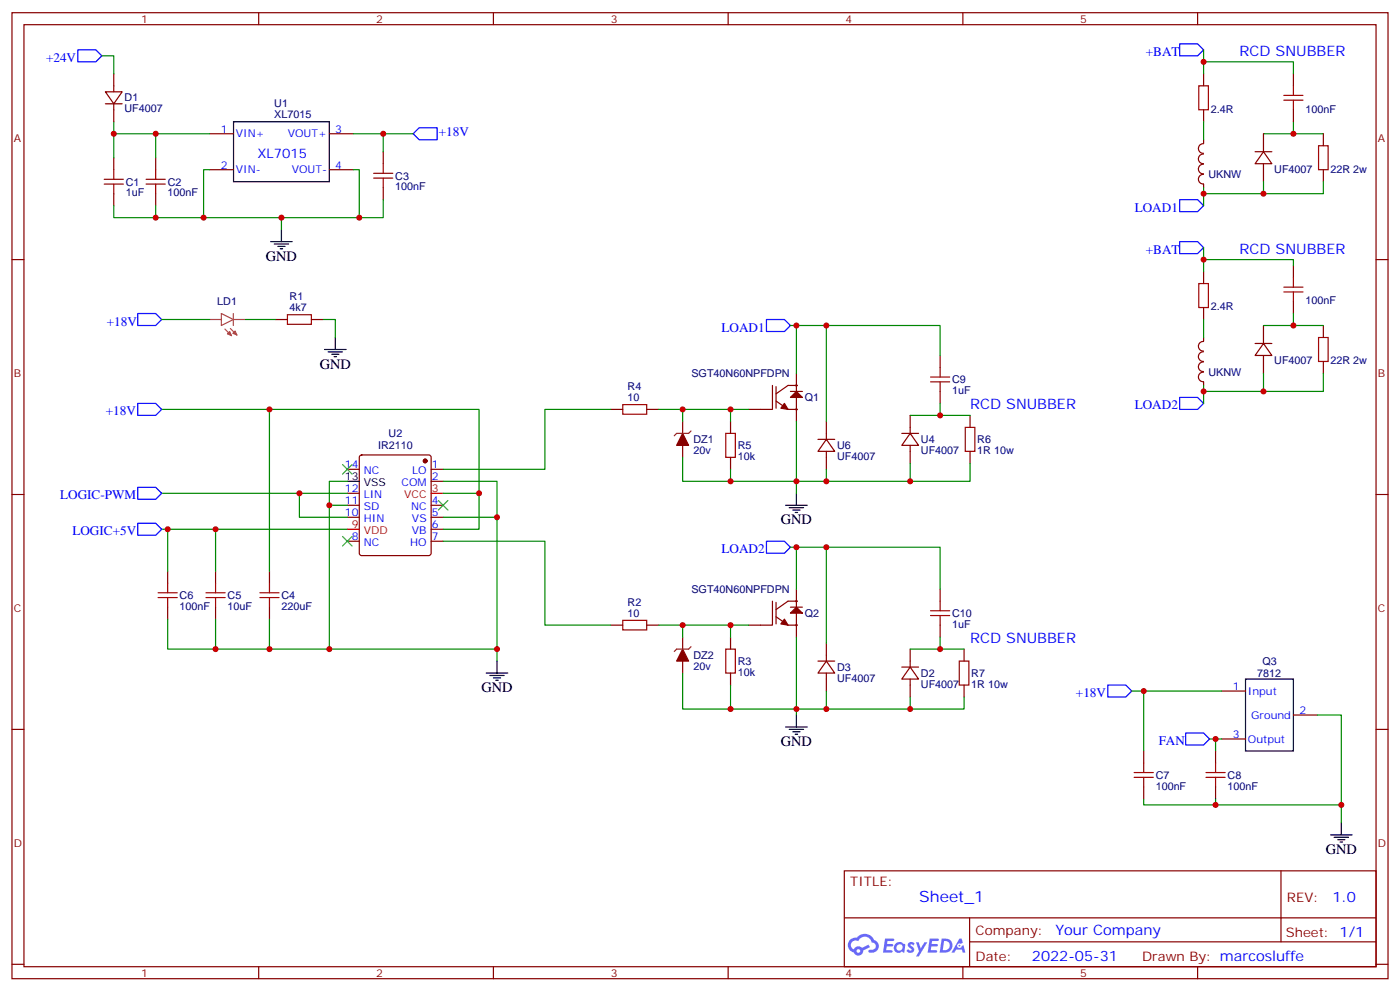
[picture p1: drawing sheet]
<svg xmlns="http://www.w3.org/2000/svg" width="412mm" height="292mm" viewBox="0 0 412 292" stroke-linecap="round" stroke-linejoin="round" font-family="sans-serif">
<g fill="none" stroke="#870000" stroke-width=".35">
<path d="M3.5 3.7h405.4v284.4h-405.4zM7.1 7.3h398.2v277.3h-398.2zM76.2 3.7v3.6M145.3 3.7v3.6M214.5 3.7v3.6M283.6 3.7v3.6M352.8 3.7v3.6M3.5 76.4h3.6M405.3 76.4h3.6M3.5 145.6h3.6M405.3 145.6h3.6M3.5 214.7h3.6"/>
<path d="M405.3 214.7h3.6M248.7 256.3h156.6v28.3h-156.6zM377.3 256.4v20.8M248.7 270.2h156.5M285.6 277.2h119.6M285.6 270.2v14.1M3.5 283.8h3.6M76.2 284.6v3.5M145.3 284.6v3.5M214.5 284.6v3.5M283.6 284.6v3.5M352.8 284.6v3.5"/>
<path d="M405.3 283.8h3.6"/>
</g>
<g fill="#5487ff">
<path d="M267.7 277.5a1.22 1.22 0 0 1 1.7 .3l-.4 .5a.47 .47 0 0 0-.3-.4 .47 .47 0 0 0-.5 .2l.1 .3a1.14 1.14 0 0 1 .8 1.7 1.14 1.14 0 0 1-1.9 0l-.2-.2 .5-.5 .7 .4a.29 .29 0 0 0 .3-.3 .29 .29 0 0 0-.2-.3 1.04 1.04 0 0 1-.6-1.7z"/>
<path d="M260.7 276.3h2.4l.3 .1-.2 .5-1.8 .1-.1 .9h1.5l.3 .3-.3 .4h-1.6l-.2 1.1h1.7l.2 .3-.2 .4h-2.6z"/>
<path d="M273.8 276.3h2.4l.3 .1-.1 .5-1.8 .1-.2 .9h1.6l.3 .3-.4 .4h-1.6l-.1 1.1h1.7l.2 .3-.2 .4h-2.6z"/>
<path d="M282.6 276.3h.7l.3 1.2-.6 .3a.69 .69 0 0 0-1 .3 .69 .69 0 0 0 .4 1 .69 .69 0 0 0 .9-.6l.5-.3 .6 2.2h-.8l-.2-.9h-1.8l-.5 .9h-.8z"/>
<path d="M269.8 277.3h.8l.6 1.9 1.1-1.9h.9l-2.6 4.2h-.8l.9-1.5z"/>
<path d="M277.4 276.3l-.6 4.1h1.3a2.11 2.11 0 0 0 2.5-2.1 2.11 2.11 0 0 0-2.5-2zM278.1 277a1.39 1.39 0 0 1 1.7 1.4 1.39 1.39 0 0 1-1.8 1.3h-.3z"/>
<path d="M263.7 277.9a1.54 1.54 0 0 0-.1 2.1 1.54 1.54 0 0 0 2.2 .2l.6 .2 .3-2.3-.2-.2-.4-.1a1.49 1.49 0 0 0-2.4 .1zM264 278.9a.94 .94 0 0 1 1.8 0 .94 .94 0 0 1-1.8 0z"/>
<path d="M250.4 276.6a2.18 2.18 0 0 0 1.1 3.8 1.44 1.44 0 0 0 1.6 .9 1.44 1.44 0 0 0 1.2-1.5l2-1-.5-.7-1.9 .9a1.47 1.47 0 0 0-2.4 .5 1.39 1.39 0 0 1-.7-2 1.39 1.39 0 0 1 2-.5 2.12 2.12 0 0 1 2.2-1.3 2.12 2.12 0 0 1 1.9 1.7 1.14 1.14 0 0 1 1.1 1.4 1.14 1.14 0 0 1-1.7 .8 .43 .43 0 0 0-.5 .3 .43 .43 0 0 0 .4 .5 1.98 1.98 0 0 0 2.5-1.2 1.98 1.98 0 0 0-1.2-2.5 3.1 3.1 0 0 0-5.3-.7l-.9 .1zM252.3 279.9a.55 .55 0 0 1 1.1 0 .55 .55 0 0 1-1.1 0z"/>
<circle cx="282.6" cy="278.4" r=".26"/>
</g>
<g fill="#870000" stroke="#870000" stroke-width=".35">
<path d="M232.8 117l1.8-1.8 1.8 1.8z"/>
<path d="M231.1 118.7l1 1.8-2.1-.3z"/>
<path d="M232.8 180.5l1.8-1.8 1.8 1.8z"/>
<path d="M231.1 182.2l1 1.8-2.1-.3z"/>
<path d="M201.1 127.6l1.7 3.5h-3.5z"/>
<path d="M201.1 191.1l1.7 3.5h-3.5z"/>
<circle cx="125.2" cy="135.7" r=".53"/>
</g>
<g fill="none" stroke="#870000" stroke-width=".35">
<path d="M31 27h5l-2.5 3.6zM31 30.6h5M33.5 21.7v5.3M33.5 30.6v5.2M61.7 39.4h7.1M97 39.4h7.1M354.5 21.7v3.6M354.5 32.3v3.5M372.2 39.4v5.3M381 21.7v3.6M381 32.3v3.5M389.8 39.4v3.5"/>
<path d="M33.5 46.4v3.6M33.5 57v3.5M45.9 46.4v3.6M45.9 57v3.5M61.7 50h7.1M97 50h7.1M112.9 44.7v3.5M112.9 55.2v3.6M354.5 45.4a1.41 1.41 0 0 0-1.5 1.4 1.41 1.41 0 0 0 1.5 1.4M354.5 48.3a1.41 1.41 0 0 0-1.5 1.4 1.41 1.41 0 0 0 1.5 1.5M354.5 42.3a1.41 1.41 0 0 0-1.5 1.4 1.41 1.41 0 0 0 1.5 1.4M354.5 51.3a1.41 1.41 0 0 0-1.5 1.4 1.41 1.41 0 0 0 1.5 1.4"/>
<path d="M354.5 41.1v1.1M354.5 54.2v1M369.7 44.7h4.9M372.2 44.7l2.4 3.5h-4.9zM372.2 48.2v5.3M389.8 50v3.5M354.5 79.9v3.6M381 78.2v3.5M81.1 94.1h3.6M91.7 94.1h3.5M354.5 90.5v3.6M354.5 99.3v1.1"/>
<path d="M372.2 95.8v5.3M381 88.8v3.5M389.8 95.8v3.5M227.5 113.5v7h-7M228.6 118l3.5 2.5h2.5M228.6 113.8v6.4M232.8 115.2h3.6M234.6 109.9v14.1M234.6 113.5h-2.5l-3.5 2.4M276.9 104.6v3.6M276.9 115.2v3.5M354.5 103.6a1.41 1.41 0 0 0-1.5 1.4 1.41 1.41 0 0 0 1.5 1.4"/>
<path d="M354.5 106.5a1.41 1.41 0 0 0-1.5 1.5 1.41 1.41 0 0 0 1.5 1.4M354.5 100.5a1.41 1.41 0 0 0-1.5 1.4 1.41 1.41 0 0 0 1.5 1.4M354.5 109.5a1.41 1.41 0 0 0-1.5 1.4 1.41 1.41 0 0 0 1.5 1.5v1.1M369.7 101.1h4.9M372.2 101.1l2.4 3.5h-4.9zM372.2 104.6v5.3M389.8 106.4v3.5M102.3 138.1h3.5M106.1 134.1l.4-.2h19.8l.5 .2 .2 .5v28.2l-.2 .5-.5 .2h-19.8l-.5-.2-.2-.5v-28.2zM127 138.1h3.5M179.9 120.5h3.5M190.5 120.5h3.5"/>
<path d="M201.1 124v3.6M201.1 131.1v3.5M215.2 124v3.6M215.2 134.6v3.5M240.9 129.3h5M243.4 129.3l2.5 3.6h-5zM243.4 124v5.3M243.4 132.9v5.2M265.6 127.6h5M268.1 127.6l2.5 3.5h-5zM268.1 122.3v5.3M268.1 131.1v5.3"/>
<path d="M285.8 122.3v3.5M285.8 132.9v3.5M102.3 148.7h3.5M102.3 152.3h3.5M102.3 159.3h3.5M102.3 145.2h3.5M127 141.7h3.5M127 148.7h3.5M127 152.3h3.5M127 155.8h3.5M127 159.3h3.5M49.4 168.1v3.6"/>
<path d="M49.4 178.7v3.5M63.5 168.1v3.6M63.5 178.7v3.5M79.4 168.1v3.6M79.4 178.7v3.5M227.5 177v7h-7M228.6 177.3v6.4M232.8 178.7h3.6M234.6 173.4v14.1M234.6 177h-2.5l-3.5 2.4M276.9 173.4v3.6M179.9 184h3.5"/>
<path d="M190.5 184h3.5M201.1 187.5v3.6M201.1 194.6v3.5M215.2 187.5v3.6M215.2 198.1v3.5M228.6 181.5l3.5 2.5h2.5M240.9 194.6h5M243.4 194.6l2.5 3.5h-5zM243.4 189.3v5.3M243.4 198.1v5.3M265.6 196.4h5M268.1 196.4l2.5 3.5h-5z"/>
<path d="M268.1 191.1v5.3M268.1 199.9v5.3M276.9 184v3.5M284 191.1v3.5M284 201.6v3.6M359.8 203.4h7.1M359.8 217.5h7.1M381 210.5h7.1M336.9 221.1v3.5M336.9 231.6v3.6M358.1 221.1v3.5M358.1 231.6v3.6"/>
<circle cx="234.6" cy="113.5" r=".18"/>
<circle cx="234.6" cy="120.5" r=".18"/>
<circle cx="234.6" cy="177" r=".18"/>
<circle cx="234.6" cy="184" r=".18"/>
</g>
<path d="M102.3 155.8h3.5M127 145.2h3.5" fill="none" stroke="#f00" stroke-width=".35"/>
<g fill="none" stroke="#000" stroke-width=".35">
<path d="M68.8 35.8h28.2v17.7h-28.2zM79.7 71.1h6.4M80.8 71.8h4.2M81.8 72.5h2.2M82.5 73.2h.8M82.9 67.6v3.5M98.8 99.3v3.6M95.6 102.9h6.4M96.7 103.6h4.2M97.7 104.3h2.1M98.4 105h.7M102.3 141.7h3.5"/>
<path d="M231.4 148.7h6.4M232.5 149.4h4.2M233.5 150.1h2.2M234.2 150.8h.7M234.6 145.2v3.5M143.2 198.1h6.4M144.3 198.8h4.2M145.3 199.5h2.2M146.4 194.6v3.5M366.9 199.9h14.1v21.2h-14.1zM146 200.2h.8M231.4 214h6.4"/>
<path d="M232.5 214.7h4.2M233.5 215.4h2.2M234.2 216.1h.7M234.6 210.5v3.5M391.9 245.7h6.4M393 246.5h4.2M394.1 247.2h2.1M394.8 247.9h.7M395.1 242.2v3.5"/>
</g>
<g fill="none" stroke="#a10000" stroke-width=".35">
<path d="M353.1 25.3h2.9v7h-2.9zM378.2 28.1h5.6M378.2 29.5h5.6M381 25.3v2.8M381 29.5v2.8M30.7 52.8h5.6M30.7 54.2h5.6M33.5 50v2.8M33.5 54.2v2.8M43 52.8h5.7M43 54.2h5.7M45.9 50v2.8"/>
<path d="M45.9 54.2v2.8M110.1 51h5.6M110.1 52.4h5.6M112.9 48.2v2.8M112.9 52.4v2.8M388.4 42.9h2.8v7.1h-2.8zM84.7 92.6h7v2.9h-7zM353.1 83.5h2.9v7h-2.9zM378.2 84.5h5.6M378.2 85.9h5.6M381 81.7v2.8M381 85.9v2.9"/>
<path d="M388.4 99.3h2.8v7.1h-2.8zM183.4 119.1h7.1v2.8h-7.1zM274.1 111h5.7M274.1 112.4h5.7M276.9 108.2v2.8M276.9 112.4v2.8M213.8 127.6h2.8v7h-2.8zM284.3 125.8h2.9v7.1h-2.9zM46.6 174.5h5.6M46.6 175.9h5.6M49.4 171.7v2.8M49.4 175.9v2.8"/>
<path d="M60.7 174.5h5.6M60.7 175.9h5.6M63.5 171.7v2.8M63.5 175.9v2.8M76.6 174.5h5.6M76.6 175.9h5.6M79.4 171.7v2.8M79.4 175.9v2.8M274.1 179.8h5.7M276.9 177v2.8M183.4 182.6h7.1v2.8h-7.1zM213.8 191.1h2.8v7h-2.8z"/>
<path d="M274.1 181.2h5.7M276.9 181.2v2.8M282.6 194.6h2.8v7h-2.8zM334.1 227.4h5.6M334.1 228.8h5.6M336.9 224.6v2.8M336.9 228.8v2.8M355.2 227.4h5.7M355.2 228.8h5.7M358.1 224.6v2.8M358.1 228.8v2.8"/>
</g>
<path d="M203.6 126.9l-.8 .7h-3.5l-.7 .7M203.6 190.4l-.8 .7h-3.5l-.7 .7" fill="none" stroke="#8c2424" stroke-width=".35"/>
<g fill="none" stroke="#008700" stroke-width=".35">
<path d="M30 16.4h3.5v5.3M354.5 18.2h26.5v3.5M354.5 14.7v7M33.5 35.8v10.6M33.5 39.4h28.2M45.9 39.4v7M104.1 39.4h17.6M112.9 39.4v5.3M354.5 35.8v5.3M372.2 39.4h17.6M381 35.8v3.6M61.7 50h-1.7v14.1h22.9"/>
<path d="M104.1 50h1.7v14.1h-22.9v3.5M112.9 58.8v5.3h-7.1M354.5 55.2v5.3M372.2 53.5v3.5M389.8 53.5v3.5h-35.3M33.5 60.5v3.6h26.5M45.9 60.5v3.6M354.5 76.4h26.5v1.8M354.5 72.9v7M47.6 94.1h14.1M72.3 94.1h8.8M95.2 94.1h3.6v5.2"/>
<path d="M232.8 95.8h1.8v14.1M234.6 95.8h42.3v8.8M243.4 95.8v28.2M354.5 94.1v5.2M372.2 95.8h17.6M381 92.3v3.5M276.9 118.7v3.6M354.5 113.5v5.2M372.2 109.9v5.3h-17.7M389.8 109.9v5.3h-17.6M47.6 120.5h93.5v24.7M79.4 120.5v47.6"/>
<path d="M179.9 120.5h-19.4v17.6h-30M194 120.5h26.5M201.1 134.6v7.1h84.7v-5.3M201.1 120.5v3.5M215.2 120.5v3.5M215.2 138.1v3.6M234.6 124v21.2M243.4 138.1v3.6M268.1 136.4v5.3M268.1 122.3h17.7M47.6 145.2h54.7M47.6 155.8h15.9"/>
<path d="M49.4 155.8v12.3M88.2 145.2v7.1h14.1M97 148.7h5.3M102.3 155.8h-38.8v12.3M102.3 141.7h-5.3v49.4M130.5 159.3h30v24.7h19.4M130.5 145.2h10.6v10.6h-10.6M130.5 141.7h15.9v52.9M130.5 152.3h15.9M232.8 161.1h1.8v12.3M234.6 161.1h42.3v12.3M243.4 161.1v28.2"/>
<path d="M49.4 182.2v8.9h14.1M63.5 182.2v8.9h15.9M79.4 182.2v8.9h67M194 184h7.1M201.1 198.1v10.6h67M215.2 184h-14.1v3.5M220.5 184h-5.3v3.5M234.6 187.5v23M268.1 191.1h15.9M276.9 187.5v3.6M215.2 201.6v7.1M243.4 203.4v5.3"/>
<path d="M268.1 205.2v3.5h15.9v-3.5M333.4 203.4h26.4M336.9 203.4v17.7M356.3 217.5h3.5M358.1 217.5v3.6M388.1 210.5h7v31.7M336.9 235.2v1.7h58.2M358.1 235.2v1.7"/>
</g>
<g fill="none" stroke="#00f" stroke-width=".35">
<path d="M22.9 14.7h5.3l1.8 1.7-1.8 1.8h-5.3zM347.5 12.9h5.3l1.7 1.8-1.7 1.7h-5.3zM121.7 39.4l1.8-1.8h5.3v3.5h-5.3zM347.5 58.8h5.3l1.7 1.7-1.7 1.8h-5.3zM347.5 71.1h5.3l1.7 1.8-1.7 1.7h-5.3zM40.6 92.3h5.3l1.7 1.8-1.7 1.7h-5.3zM225.8 94.1h5.3l1.7 1.7-1.7 1.8h-5.3zM40.6 118.7h5.3l1.7 1.8-1.7 1.8h-5.3zM347.5 117h5.3l1.7 1.7-1.7 1.8h-5.3zM40.6 143.4h5.3l1.7 1.8-1.7 1.8h-5.3zM40.6 154h5.3l1.7 1.8-1.7 1.8h-5.3zM225.8 159.3h5.3l1.7 1.8-1.7 1.7h-5.3z"/>
<path d="M326.3 201.6h5.3l1.8 1.8-1.8 1.8h-5.3zM349.2 215.8h5.3l1.8 1.7-1.8 1.8h-5.3z"/>
</g>
<path d="M100.9 136.7l2.8 2.9M103.7 136.7l-2.8 2.9M100.9 157.9l2.8 2.8M103.7 157.9l-2.8 2.8M129.1 147.3l2.8 2.8M131.9 147.3l-2.8 2.8" fill="none" stroke="#3c3" stroke-width=".35"/>
<path d="M61.7 94.1h3.5M65.2 92.3l3.5 1.8-3.5 1.7zM66.3 96.9l1.9 1.9M67.9 96.7l1.9 1.9M68.7 92.3v3.5M68.8 94.1h3.5" fill="none" stroke="#a64a4a" stroke-width=".35"/>
<g fill="#a64a4a" stroke="#a64a4a" stroke-width=".29">
<path d="M67 98.3l.7-.7 .5 1.2z"/>
<path d="M68.6 98.1l.7-.7 .5 1.2z"/>
</g>
<g fill="#c00">
<circle cx="215.2" cy="184" r=".88"/>
<circle cx="201.1" cy="120.5" r=".88"/>
<circle cx="215.2" cy="120.5" r=".88"/>
<circle cx="201.1" cy="184" r=".88"/>
<circle cx="276.9" cy="191.1" r=".88"/>
<circle cx="268.1" cy="208.7" r=".88"/>
<circle cx="234.6" cy="208.7" r=".88"/>
<circle cx="215.2" cy="208.7" r=".88"/>
<circle cx="234.6" cy="141.7" r=".88"/>
<circle cx="215.2" cy="141.7" r=".88"/>
<circle cx="268.1" cy="141.7" r=".88"/>
<circle cx="234.6" cy="95.8" r=".88"/>
<circle cx="276.9" cy="122.3" r=".88"/>
<circle cx="243.4" cy="95.8" r=".88"/>
<circle cx="243.4" cy="141.7" r=".88"/>
<circle cx="243.4" cy="208.7" r=".88"/>
<circle cx="381" cy="39.4" r=".88"/>
<circle cx="381" cy="95.8" r=".88"/>
<circle cx="354.5" cy="57" r=".88"/>
<circle cx="372.2" cy="57" r=".88"/>
<circle cx="354.5" cy="18.2" r=".88"/>
<circle cx="354.5" cy="76.4" r=".88"/>
<circle cx="354.5" cy="115.2" r=".88"/>
<circle cx="372.2" cy="115.2" r=".88"/>
<circle cx="234.6" cy="161.1" r=".88"/>
<circle cx="243.4" cy="161.1" r=".88"/>
<circle cx="146.4" cy="152.3" r=".88"/>
<circle cx="141.1" cy="145.2" r=".88"/>
<circle cx="79.4" cy="120.5" r=".88"/>
<circle cx="146.4" cy="191.1" r=".88"/>
<circle cx="79.4" cy="191.1" r=".88"/>
<circle cx="97" cy="191.1" r=".88"/>
<circle cx="97" cy="148.7" r=".88"/>
<circle cx="88.2" cy="145.2" r=".88"/>
<circle cx="63.5" cy="155.8" r=".88"/>
<circle cx="358.1" cy="217.5" r=".88"/>
<circle cx="336.9" cy="203.4" r=".88"/>
<circle cx="395.1" cy="236.9" r=".88"/>
<circle cx="358.1" cy="236.9" r=".88"/>
<circle cx="82.9" cy="64.1" r=".88"/>
<circle cx="112.9" cy="39.4" r=".88"/>
<circle cx="105.8" cy="64.1" r=".88"/>
<circle cx="60" cy="64.1" r=".88"/>
<circle cx="45.9" cy="64.1" r=".88"/>
<circle cx="33.5" cy="39.4" r=".88"/>
<circle cx="45.9" cy="39.4" r=".88"/>
<circle cx="49.4" cy="155.8" r=".88"/>
<circle cx="63.5" cy="191.1" r=".88"/>
</g>
<text font-size="4.6" fill="#00f" x="270.8" y="265.4">Sheet_1</text>
<g font-size="4.2" fill="#00f">
<text x="365.1" y="16.4">RCD SNUBBER</text>
<text x="365.1" y="74.6">RCD SNUBBER</text>
<text x="285.8" y="120.5">RCD SNUBBER</text>
<text x="285.8" y="189.3">RCD SNUBBER</text>
<text x="392.5" y="265.6">1.0</text>
<text x="310.9" y="275.2">Your Company</text>
<text x="304" y="283">2022-05-31</text>
</g>
<g font-size="4.2">
<text x="78.3" y="76.8">GND</text>
<text x="94.2" y="108.5">GND</text>
<text x="230" y="154.4">GND</text>
<text x="141.8" y="203.8">GND</text>
<text x="230" y="219.6">GND</text>
<text x="390.5" y="251.4">GND</text>
</g>
<g font-size="3.9" fill="#00f">
<text x="337.5" y="16.4">+BAT</text>
<text x="13.6" y="18.2">+24V</text>
<text x="129.2" y="40.1">+18V</text>
<text x="75.8" y="46.4">XL7015</text>
<text x="334.3" y="62.3">LOAD1</text>
<text x="337.5" y="74.6">+BAT</text>
<text x="31.4" y="95.8">+18V</text>
<text x="212.6" y="97.6">LOAD1</text>
<text x="31.2" y="122.3">+18V</text>
<text x="334.3" y="120.5">LOAD2</text>
<text x="17.7" y="147">LOGIC-PWM</text>
<text x="21.3" y="157.6">LOGIC+5V</text>
<text x="212.6" y="162.8">LOAD2</text>
<text x="316.9" y="205.2">+18V</text>
<text x="341.3" y="219.3">FAN</text>
</g>
<g font-size="3.9" fill="#800">
<text x="250.5" y="260.9">TITLE:</text>
<text x="379.1" y="265.6">REV:</text>
<text x="287.4" y="275.1">Company:</text>
<text x="378.7" y="275.7">Sheet: 1/1</text>
<text x="287.4" y="282.8">Date:</text>
<text x="336.4" y="282.9">Drawn By: marcosluffe</text>
</g>
<g font-size="3.2" fill="#800">
<text x="41.6" y="6.7">1</text>
<text x="110.8" y="6.7">2</text>
<text x="179.9" y="6.7">3</text>
<text x="249.1" y="6.7">4</text>
<text x="318.2" y="6.7">5</text>
<text x="4.1" y="41.8">A</text>
<text x="405.9" y="41.8">A</text>
<text x="4.1" y="111">B</text>
<text x="405.9" y="111">B</text>
<text x="4.1" y="180.1">C</text>
<text x="405.9" y="180.1">C</text>
<text x="4.1" y="249.3">D</text>
<text x="405.9" y="249.3">D</text>
<text x="41.6" y="287.5">1</text>
<text x="110.8" y="287.5">2</text>
<text x="179.9" y="287.5">3</text>
<text x="249.1" y="287.5">4</text>
<text x="318.2" y="287.5">5</text>
</g>
<g font-size="3.2" fill="#000080">
<text x="36.7" y="29.8">D1</text>
<text x="36.7" y="33">UF4007</text>
<text x="80.8" y="34.8">XL7015</text>
<text x="80.8" y="31.6">U1</text>
<text x="356.7" y="33.1">2.4R</text>
<text x="384.5" y="33.1">100nF</text>
<text x="116.4" y="52.8">C3</text>
<text x="356" y="52.5">UKNW</text>
<text x="375.4" y="50.8">UF4007</text>
<text x="391.9" y="50.8">22R 2w</text>
<text x="37" y="57.8">1uF</text>
<text x="37" y="54.6">C1</text>
<text x="49.4" y="57.8">100nF</text>
<text x="49.4" y="54.6">C2</text>
<text x="116.4" y="56.1">100nF</text>
<text x="64" y="89.9">LD1</text>
<text x="85.3" y="88.4">R1</text>
<text x="384.5" y="89.6">100nF</text>
<text x="85.3" y="91.6">4k7</text>
<text x="356.7" y="91.3">2.4R</text>
<text x="375.4" y="107.2">UF4007</text>
<text x="391.9" y="107.2">22R 2w</text>
<text x="203.7" y="111">SGT40N60NPFDPN</text>
<text x="280.5" y="112.8">C9</text>
<text x="356" y="110.7">UKNW</text>
<text x="184.9" y="118">10</text>
<text x="184.9" y="114.9">R4</text>
<text x="237.1" y="118">Q1</text>
<text x="280.5" y="116">1uF</text>
<text x="114.5" y="128.7">U2</text>
<text x="204.3" y="130.5">DZ1</text>
<text x="271.3" y="130.5">U4</text>
<text x="287.9" y="130.5">R6</text>
<text x="111.4" y="132.2">IR2110</text>
<text x="204.3" y="133.7">20v</text>
<text x="217.3" y="135.4">10k</text>
<text x="217.3" y="132.2">R5</text>
<text x="246.6" y="135.5">UF4007</text>
<text x="246.6" y="132.2">U6</text>
<text x="271.3" y="133.7">UF4007</text>
<text x="287.9" y="133.7">1R 10w</text>
<text x="52.9" y="179.5">100nF</text>
<text x="52.9" y="176.3">C6</text>
<text x="67" y="179.5">10uF</text>
<text x="67" y="176.3">C5</text>
<text x="82.9" y="179.5">220uF</text>
<text x="82.9" y="176.3">C4</text>
<text x="184.9" y="178.4">R2</text>
<text x="203.7" y="174.5">SGT40N60NPFDPN</text>
<text x="184.9" y="181.5">10</text>
<text x="237.1" y="181.5">Q2</text>
<text x="280.5" y="184.8">1uF</text>
<text x="280.5" y="181.6">C10</text>
<text x="204.3" y="197.2">20v</text>
<text x="204.3" y="194">DZ2</text>
<text x="217.3" y="195.7">R3</text>
<text x="246.6" y="197.5">D3</text>
<text x="371.8" y="195.6">Q3</text>
<text x="217.3" y="198.9">10k</text>
<text x="246.6" y="200.7">UF4007</text>
<text x="271.3" y="202.5">UF4007</text>
<text x="271.3" y="199.3">D2</text>
<text x="286.1" y="202.5">1R 10w</text>
<text x="286.1" y="199.3">R7</text>
<text x="370.3" y="199.2">7812</text>
<text x="340.4" y="232.5">100nF</text>
<text x="340.4" y="229.2">C7</text>
<text x="361.6" y="232.5">100nF</text>
<text x="361.6" y="229.2">C8</text>
</g>
<g font-size="3.2" fill="#00f">
<text x="65" y="39">1</text>
<text x="69.5" y="40.4">VIN+</text>
<text x="84.8" y="40.4">VOUT+</text>
<text x="98.8" y="39">3</text>
<text x="65" y="49.6">2</text>
<text x="69.5" y="51">VIN-</text>
<text x="85.9" y="51">VOUT-</text>
<text x="98.8" y="49.6">4</text>
<text x="101.6" y="137.8">14</text>
<text x="127.2" y="137.8">1</text>
<text x="107.1" y="139.6">NC</text>
<text x="118.3" y="143.1">COM</text>
<text x="121.4" y="139.6">LO</text>
<text x="127.2" y="141.3">2</text>
<text x="101.6" y="148.4">11</text>
<text x="101.6" y="144.9">12</text>
<text x="107.1" y="146.6">LIN</text>
<text x="127.2" y="148.4">4</text>
<text x="101.6" y="151.9">10</text>
<text x="107.1" y="153.7">HIN</text>
<text x="107.1" y="150.1">SD</text>
<text x="121.1" y="150.1">NC</text>
<text x="121.4" y="153.7">VS</text>
<text x="127.2" y="151.9">5</text>
<text x="127.2" y="155.4">6</text>
<text x="103.6" y="159">8</text>
<text x="107.1" y="160.7">NC</text>
<text x="120.8" y="160.7">HO</text>
<text x="121.4" y="157.2">VB</text>
<text x="127.2" y="159">7</text>
<text x="363.1" y="203.1">1</text>
<text x="367.6" y="204.5">Input</text>
<text x="368.6" y="211.5">Ground</text>
<text x="382.8" y="210.1">2</text>
<text x="363.1" y="217.2">3</text>
<text x="367.6" y="218.6">Output</text>
</g>
<g font-size="3.2">
<text x="101.6" y="141.3">13</text>
<text x="107.1" y="143.1">VSS</text>
</g>
<g font-size="3.2" fill="#f00">
<text x="119.1" y="146.6">VCC</text>
<text x="127.2" y="144.9">3</text>
<text x="103.6" y="155.4">9</text>
<text x="107.1" y="157.2">VDD</text>
</g>
</svg>
